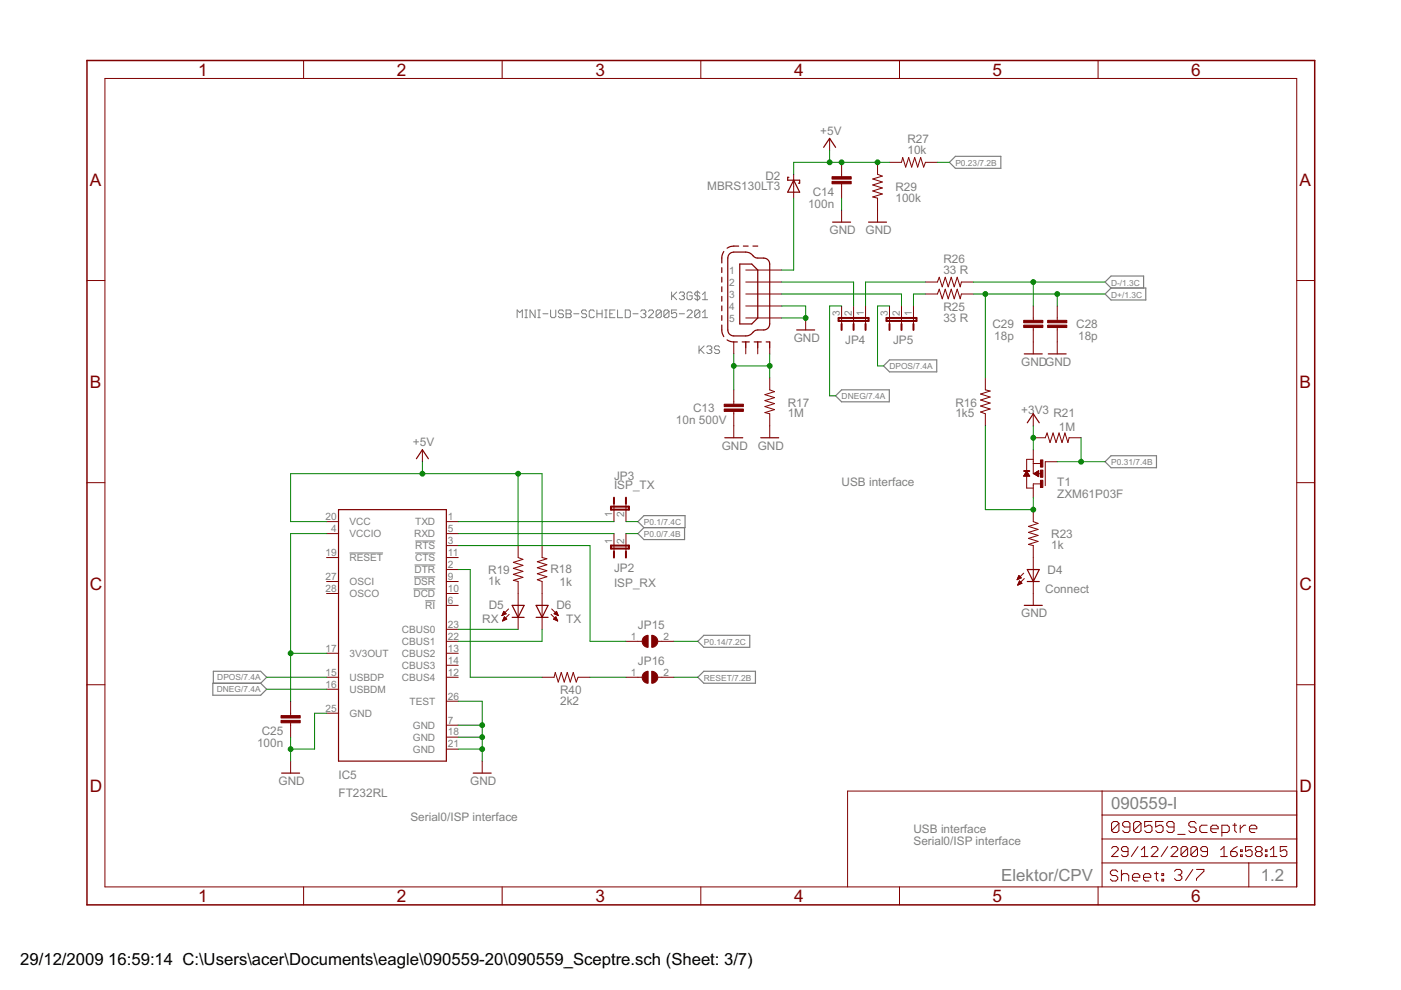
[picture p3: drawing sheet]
<svg xmlns="http://www.w3.org/2000/svg" width="297mm" height="210mm" viewBox="0 0 297 210" stroke-linecap="round" stroke-linejoin="round" font-family="sans-serif">
<g fill="#808080" stroke="#808080" stroke-width=".21">
<path d="M109.6 65.7v1.7z"/>
<path d="M109.6 65.7l.6 .6z"/>
<path d="M110.2 66.3l.5-.6z"/>
<path d="M110.7 65.7v1.7z"/>
<path d="M111.3 67.4h.5z"/>
<path d="M111.5 65.7v1.7z"/>
<path d="M111.3 65.7h.5z"/>
<path d="M112.4 65.7v1.7z"/>
<path d="M112.4 65.7l1.1 1.7z"/>
<path d="M113.5 65.7v1.7z"/>
<path d="M114 67.4h.6z"/>
<path d="M114.3 65.7v1.7z"/>
<path d="M114 65.7h.6z"/>
<path d="M115.1 66.5h1.1z"/>
<path d="M116.7 65.7v1.4z"/>
<path d="M116.7 67.1l.3 .3z"/>
<path d="M117 67.4h.6z"/>
<path d="M117.6 67.4l.2-.3z"/>
<path d="M117.8 65.7v1.4z"/>
<path d="M119.2 65.7l.3 .3z"/>
<path d="M118.7 65.7h.5z"/>
<path d="M118.4 66l.3-.3z"/>
<path d="M118.4 66v.3z"/>
<path d="M118.4 66.3l.3 .2z"/>
<path d="M118.7 66.5h.5z"/>
<path d="M119.2 66.5l.3 .3z"/>
<path d="M119.5 66.8v.3z"/>
<path d="M119.2 67.4l.3-.3z"/>
<path d="M118.7 67.4h.5z"/>
<path d="M118.4 67.1l.3 .3z"/>
<path d="M120 65.7v1.7z"/>
<path d="M120 65.7h.8z"/>
<path d="M120.8 65.7l.3 .3z"/>
<path d="M121.1 66v.3z"/>
<path d="M121.1 66.3l-.3 .2z"/>
<path d="M120.8 66.5l.3 .3z"/>
<path d="M121.1 66.8v.3z"/>
<path d="M121.1 67.1l-.3 .3z"/>
<path d="M120 67.4h.8z"/>
<path d="M120 66.5h.8z"/>
<path d="M121.6 66.5h1.1z"/>
<path d="M124.1 65.7l.3 .3z"/>
<path d="M123.6 65.7h.5z"/>
<path d="M123.6 65.7l-.3 .3z"/>
<path d="M123.3 66v.3z"/>
<path d="M123.3 66.3l.3 .2z"/>
<path d="M123.6 66.5h.5z"/>
<path d="M124.1 66.5l.3 .3z"/>
<path d="M124.4 66.8v.3z"/>
<path d="M124.4 67.1l-.3 .3z"/>
<path d="M123.6 67.4h.5z"/>
<path d="M123.3 67.1l.3 .3z"/>
<path d="M125.8 65.7l.2 .3z"/>
<path d="M125.2 65.7h.6z"/>
<path d="M125.2 65.7l-.3 .3z"/>
<path d="M124.9 66v1.1z"/>
<path d="M124.9 67.1l.3 .3z"/>
<path d="M125.2 67.4h.6z"/>
<path d="M126 67.1l-.2 .3z"/>
<path d="M126.6 65.7v1.7z"/>
<path d="M126.6 66.5h1.1z"/>
<path d="M127.7 65.7v1.7z"/>
<path d="M128.2 67.4h.5z"/>
<path d="M128.5 65.7v1.7z"/>
<path d="M128.2 65.7h.5z"/>
<path d="M129.3 65.7h1.1z"/>
<path d="M129.3 65.7v1.7z"/>
<path d="M129.3 67.4h1.1z"/>
<path d="M129.3 66.5h.5z"/>
<path d="M130.9 65.7v1.7z"/>
<path d="M130.9 67.4h1.1z"/>
<path d="M132.6 65.7v1.7z"/>
<path d="M132.6 67.4h.8z"/>
<path d="M133.4 67.4l.2-.3z"/>
<path d="M133.6 66v1.1z"/>
<path d="M133.4 65.7l.2 .3z"/>
<path d="M132.6 65.7h.8z"/>
<path d="M134.2 66.5h1.1z"/>
<path d="M136.1 65.7l-.3 .3z"/>
<path d="M136.1 65.7h.6z"/>
<path d="M136.7 65.7l.2 .3z"/>
<path d="M136.9 66v.3z"/>
<path d="M136.9 66.3l-.2 .2z"/>
<path d="M136.4 66.5h.3z"/>
<path d="M136.7 66.5l.2 .3z"/>
<path d="M136.9 66.8v.3z"/>
<path d="M136.9 67.1l-.2 .3z"/>
<path d="M136.1 67.4h.6z"/>
<path d="M135.8 67.1l.3 .3z"/>
<path d="M137.5 67.4h1.1z"/>
<path d="M138.6 66.3l-1.1 1.1z"/>
<path d="M138.6 66v.3z"/>
<path d="M138.3 65.7l.3 .3z"/>
<path d="M137.8 65.7h.5z"/>
<path d="M137.8 65.7l-.3 .3z"/>
<path d="M139.1 66v1.1z"/>
<path d="M139.1 66l.3-.3z"/>
<path d="M139.4 65.7h.5z"/>
<path d="M139.9 65.7l.3 .3z"/>
<path d="M140.2 66v1.1z"/>
<path d="M139.9 67.4l.3-.3z"/>
<path d="M139.4 67.4h.5z"/>
<path d="M139.1 67.1l.3 .3z"/>
<path d="M139.1 67.1l1.1-1.1z"/>
<path d="M140.8 66v1.1z"/>
<path d="M141 65.7l-.2 .3z"/>
<path d="M141 65.7h.6z"/>
<path d="M141.6 65.7l.2 .3z"/>
<path d="M141.8 66v1.1z"/>
<path d="M141.8 67.1l-.2 .3z"/>
<path d="M141 67.4h.6z"/>
<path d="M140.8 67.1l.2 .3z"/>
<path d="M140.8 67.1l1-1.1z"/>
<path d="M142.4 65.7h1.1z"/>
<path d="M142.4 65.7v.8z"/>
<path d="M142.4 66.5l.5-.2z"/>
<path d="M142.9 66.3h.3z"/>
<path d="M143.2 66.3l.3 .2z"/>
<path d="M143.5 66.5v.6z"/>
<path d="M143.5 67.1l-.3 .3z"/>
<path d="M142.7 67.4h.5z"/>
<path d="M142.4 67.1l.3 .3z"/>
<path d="M144 66.5h1.1z"/>
<path d="M145.7 67.4h1z"/>
<path d="M146.7 66.3l-1 1.1z"/>
<path d="M146.7 66v.3z"/>
<path d="M146.5 65.7l.2 .3z"/>
<path d="M145.9 65.7h.6z"/>
<path d="M145.9 65.7l-.2 .3z"/>
<path d="M147.3 66v1.1z"/>
<path d="M147.6 65.7l-.3 .3z"/>
<path d="M147.6 65.7h.5z"/>
<path d="M148.1 65.7l.3 .3z"/>
<path d="M148.4 66v1.1z"/>
<path d="M148.4 67.1l-.3 .3z"/>
<path d="M147.6 67.4h.5z"/>
<path d="M147.3 67.1l.3 .3z"/>
<path d="M147.3 67.1l1.1-1.1z"/>
<path d="M148.9 66.3l.6-.6z"/>
<path d="M149.5 65.7v1.7z"/>
<path d="M148.9 67.4h1.1z"/>
<path d="M88.1 114.7h4.2z"/>
<path d="M88 117.2h4.3z"/>
<path d="M87.9 119.8h4.4z"/>
<path d="M87.8 122.3h4.5z"/>
<path d="M87.7 124.9h4.6z"/>
<path d="M90.1 127.4h2.2z"/>
<path d="M74.1 117.2h7.1z"/>
<path d="M142.4 61.9v1.6z"/>
<path d="M142.4 63l1.1-1.1z"/>
<path d="M142.7 62.7l.8 .8z"/>
<path d="M144 62.2l.3-.3z"/>
<path d="M144.3 61.9h.5z"/>
<path d="M144.8 61.9l.3 .3z"/>
<path d="M145.1 62.2v.2z"/>
<path d="M145.1 62.4l-.3 .3z"/>
<path d="M144.6 62.7h.2z"/>
<path d="M144.8 62.7l.3 .3z"/>
<path d="M145.1 63v.3z"/>
<path d="M145.1 63.3l-.3 .2z"/>
<path d="M144.3 63.5h.5z"/>
<path d="M144 63.3l.3 .2z"/>
<path d="M146.5 61.9l.2 .3z"/>
<path d="M145.9 61.9h.6z"/>
<path d="M145.9 61.9l-.2 .3z"/>
<path d="M145.7 62.2v1.1z"/>
<path d="M145.7 63.3l.2 .2z"/>
<path d="M145.9 63.5h.6z"/>
<path d="M146.5 63.5l.2-.2z"/>
<path d="M146.7 62.7v.6z"/>
<path d="M146.2 62.7h.5z"/>
<path d="M147.3 63.3l.3 .2z"/>
<path d="M147.6 63.5h.5z"/>
<path d="M148.4 63.3l-.3 .2z"/>
<path d="M148.4 63v.3z"/>
<path d="M148.1 62.7l.3 .3z"/>
<path d="M147.6 62.7h.5z"/>
<path d="M147.3 62.4l.3 .3z"/>
<path d="M147.3 62.2v.2z"/>
<path d="M147.6 61.9l-.3 .3z"/>
<path d="M147.6 61.9h.5z"/>
<path d="M148.1 61.9l.3 .3z"/>
<path d="M147.8 61.6v2.2z"/>
<path d="M148.9 62.4l.6-.5z"/>
<path d="M149.5 61.9v1.6z"/>
<path d="M148.9 63.5h1.1z"/>
<path d="M148.2 73.3v1.7z"/>
<path d="M148.2 74.4l1.1-1.1z"/>
<path d="M148.5 74.1l.8 .9z"/>
<path d="M149.8 73.6l.3-.3z"/>
<path d="M150.1 73.3h.5z"/>
<path d="M150.6 73.3l.3 .3z"/>
<path d="M150.9 73.6v.3z"/>
<path d="M150.9 73.9l-.3 .2z"/>
<path d="M150.4 74.1h.2z"/>
<path d="M150.6 74.1l.3 .3z"/>
<path d="M150.9 74.4v.3z"/>
<path d="M150.6 75l.3-.3z"/>
<path d="M150.1 75h.5z"/>
<path d="M149.8 74.7l.3 .3z"/>
<path d="M152.3 73.3l.3 .3z"/>
<path d="M151.7 73.3h.6z"/>
<path d="M151.5 73.6l.2-.3z"/>
<path d="M151.5 73.6v.3z"/>
<path d="M151.5 73.9l.2 .2z"/>
<path d="M151.7 74.1h.6z"/>
<path d="M152.3 74.1l.3 .3z"/>
<path d="M152.6 74.4v.3z"/>
<path d="M152.3 75l.3-.3z"/>
<path d="M151.7 75h.6z"/>
<path d="M151.5 74.7l.2 .3z"/>
</g>
<g fill="#808080" stroke="#808080" stroke-width=".25">
<path d="M201.3 34.4l1.3-1.3z"/>
<path d="M202.6 33.1h9.6z"/>
<path d="M201.3 34.4l1.3 1.3z"/>
<path d="M202.6 35.7h9.6z"/>
<path d="M212.2 33.1v2.6z"/>
<path d="M234.3 62.3l1.3-1.2z"/>
<path d="M235.6 61.1h7.3z"/>
<path d="M234.3 62.3l1.3 1.3z"/>
<path d="M235.6 63.6h7.3z"/>
<path d="M242.9 61.1v2.5z"/>
<path d="M234.3 59.8l1.3-1.3z"/>
<path d="M235.6 58.5h6.9z"/>
<path d="M234.3 59.8l1.3 1.3z"/>
<path d="M235.6 61.1h6.9z"/>
<path d="M242.5 58.5v2.6z"/>
<path d="M234.3 97.9l1.3-1.3z"/>
<path d="M235.6 96.6h9.6z"/>
<path d="M234.3 97.9l1.3 1.3z"/>
<path d="M235.6 99.2h9.6z"/>
<path d="M245.2 96.6v2.6z"/>
<path d="M135.3 113.1l1.2-1.2z"/>
<path d="M136.5 111.9h8.6z"/>
<path d="M135.3 113.1l1.2 1.3z"/>
<path d="M136.5 114.4h8.6z"/>
<path d="M145.1 111.9v2.5z"/>
<path d="M135.3 110.6l1.2-1.3z"/>
<path d="M136.5 109.3h8.7z"/>
<path d="M135.3 110.6l1.2 1.3z"/>
<path d="M136.5 111.9h8.7z"/>
<path d="M145.2 109.3v2.6z"/>
<path d="M177.2 83.9l1.2-1.2z"/>
<path d="M178.4 82.7h10.2z"/>
<path d="M177.2 83.9l1.2 1.3z"/>
<path d="M178.4 85.2h10.2z"/>
<path d="M188.6 82.7v2.5z"/>
<path d="M56.5 146.1l-1.2 1.3z"/>
<path d="M45.1 147.4h10.2z"/>
<path d="M55.3 144.9l1.2 1.2z"/>
<path d="M45.1 144.9h10.2z"/>
<path d="M45.1 144.9v2.5z"/>
<path d="M187.3 77.6l1.3-1.3z"/>
<path d="M188.6 76.3h10z"/>
<path d="M187.3 77.6l1.3 1.2z"/>
<path d="M188.6 78.8h10z"/>
<path d="M198.6 76.3v2.5z"/>
<path d="M56.5 143.6l-1.2 1.3z"/>
<path d="M45.2 144.9h10.1z"/>
<path d="M55.3 142.3l1.2 1.3z"/>
<path d="M45.2 142.3h10.1z"/>
<path d="M45.2 142.3v2.6z"/>
<path d="M148 136l1.2-1.3z"/>
<path d="M149.2 134.7h9.8z"/>
<path d="M148 136l1.2 1.2z"/>
<path d="M149.2 137.2h9.8z"/>
<path d="M159 134.7v2.5z"/>
<path d="M148 143.6l1.2-1.3z"/>
<path d="M149.2 142.3h11z"/>
<path d="M148 143.6l1.2 1.3z"/>
<path d="M149.2 144.9h11z"/>
<path d="M160.2 142.3v2.6z"/>
</g>
<g fill="#800000" stroke="#800000" stroke-width=".21">
<path d="M170.8 67.4v2.6z"/>
<path d="M178.4 39.5v2.5z"/>
<path d="M178.4 34.4v2.6z"/>
<path d="M178.4 39v.5z"/>
<path d="M178.4 37v.5z"/>
<path d="M178.4 44.6v2.5z"/>
<path d="M168.3 39.5v2.5z"/>
<path d="M168.3 37v2.5z"/>
<path d="M219.1 123.3v2.5z"/>
<path d="M219.1 118.2v2.6z"/>
<path d="M219.1 120.8v2.5z"/>
<path d="M217 121.5l-1.4 1.4z"/>
<path d="M217.2 122.7l-1.4 1.4z"/>
<path d="M216 122l-.4 .9z"/>
<path d="M216 122l.5 .5z"/>
<path d="M215.6 122.9l.9-.4z"/>
<path d="M215.7 122.8h.2z"/>
<path d="M215.7 122.7h.5z"/>
<path d="M215.8 122.6h.6z"/>
<path d="M215.8 122.4h.7z"/>
<path d="M215.9 122.3h.4z"/>
<path d="M215.9 122.2h.3z"/>
<path d="M216.2 123.2l-.4 .9z"/>
<path d="M216.2 123.2l.5 .5z"/>
<path d="M215.8 124.1l.9-.4z"/>
<path d="M215.8 123.9h.3z"/>
<path d="M215.9 123.8h.5z"/>
<path d="M215.9 123.7h.7z"/>
<path d="M216 123.5h.5z"/>
<path d="M216 123.4h.4z"/>
<path d="M216.1 123.3h.2z"/>
<path d="M208.9 80.1v2.6z"/>
<path d="M208.9 87.7v2.6z"/>
<path d="M207.9 87.4l1 .3z"/>
<path d="M207.9 87.4l2-.7z"/>
<path d="M207.9 86.1l2 .6z"/>
<path d="M207.9 86.1l2-.7z"/>
<path d="M207.9 84.8l2 .6z"/>
<path d="M207.9 84.8l2-.6z"/>
<path d="M207.9 83.5l2 .7z"/>
<path d="M207.9 83.5l2-.6z"/>
<path d="M208.9 82.7l1 .2z"/>
<path d="M219.1 103v2.5z"/>
<path d="M219.1 95.4v2.5z"/>
<path d="M221.6 97.9h2.6z"/>
<path d="M219.1 100.4h1.6z"/>
<path d="M219.1 98.3h1.5z"/>
<path d="M221.6 97.9v5.1z"/>
<path d="M219.1 98.3v2.1z"/>
<path d="M217.7 97.4v2.5z"/>
<path d="M217.7 97.4h1.4z"/>
<path d="M219.1 102.6h1.5z"/>
<path d="M219.1 102.6v.4z"/>
<path d="M217.7 103.5h1.4z"/>
<path d="M217.7 100.8v2.7z"/>
<path d="M219.2 100.4l1-.6z"/>
<path d="M220.2 99.8v1.3z"/>
<path d="M219.2 100.4l1 .7z"/>
<path d="M220 100.9h.2z"/>
<path d="M219.9 100.9h.3z"/>
<path d="M219.8 100.8h.4z"/>
<path d="M219.7 100.7h.5z"/>
<path d="M219.6 100.7h.6z"/>
<path d="M219.5 100.6h.7z"/>
<path d="M219.3 100.5h.9z"/>
<path d="M219.2 100.5h1z"/>
<path d="M219.3 100.4h.9z"/>
<path d="M219.4 100.3h.8z"/>
<path d="M219.5 100.2h.7z"/>
<path d="M219.6 100.2h.6z"/>
<path d="M219.7 100.1h.5z"/>
<path d="M219.8 100h.4z"/>
<path d="M219.9 100h.3z"/>
<path d="M220 99.9h.2z"/>
<path d="M217.7 99.9l.6 1z"/>
<path d="M217 100.9h1.3z"/>
<path d="M217.7 99.9l-.7 1z"/>
<path d="M217.1 100.9h1.1z"/>
<path d="M217.1 100.8h1.1z"/>
<path d="M217.2 100.7h1z"/>
<path d="M217.2 100.7h.9z"/>
<path d="M217.3 100.6h.8z"/>
<path d="M217.3 100.5h.7z"/>
<path d="M217.4 100.4h.6z"/>
<path d="M217.4 100.3h.5z"/>
<path d="M217.5 100.2h.4z"/>
<path d="M217.5 100.2h.3z"/>
<path d="M217.6 100.1h.2z"/>
<path d="M217.6 100h.1z"/>
<path d="M219.1 97.9v.4z"/>
<path d="M219.1 87.7v2.6z"/>
<path d="M219.1 125.8v2.6z"/>
<path d="M226.7 92.8h2.5z"/>
<path d="M219.1 92.8h2.5z"/>
<path d="M222 91.8l-.4 1z"/>
<path d="M222 91.8l.6 2z"/>
<path d="M223.3 91.8l-.7 2z"/>
<path d="M223.3 91.8l.6 2z"/>
<path d="M224.5 91.8l-.6 2z"/>
<path d="M224.5 91.8l.7 2z"/>
<path d="M225.8 91.8l-.6 2z"/>
<path d="M225.8 91.8l.6 2z"/>
<path d="M226.7 92.8l-.3 1z"/>
<path d="M219.1 115.7v2.5z"/>
<path d="M219.1 108.1v2.5z"/>
<path d="M219.1 110.6l1 .4z"/>
<path d="M218.1 111.6l2-.6z"/>
<path d="M218.1 111.6l2 .6z"/>
<path d="M218.1 112.9l2-.7z"/>
<path d="M218.1 112.9l2 .6z"/>
<path d="M218.1 114.2l2-.7z"/>
<path d="M218.1 114.2l2 .6z"/>
<path d="M218.1 115.4l2-.6z"/>
<path d="M218.1 115.4l1 .3z"/>
<path d="M203.8 62.3h2.6z"/>
<path d="M196.2 62.3h2.6z"/>
<path d="M199.1 61.3l-.3 1z"/>
<path d="M199.1 61.3l.7 2.1z"/>
<path d="M200.4 61.3l-.6 2.1z"/>
<path d="M200.4 61.3l.6 2.1z"/>
<path d="M201.7 61.3l-.7 2.1z"/>
<path d="M201.7 61.3l.6 2.1z"/>
<path d="M202.9 61.3l-.6 2.1z"/>
<path d="M202.9 61.3l.7 2.1z"/>
<path d="M203.8 62.3l-.2 1.1z"/>
<path d="M203.8 59.8h2.6z"/>
<path d="M196.2 59.8h2.6z"/>
<path d="M199.1 58.8l-.3 1z"/>
<path d="M199.1 58.8l.7 2z"/>
<path d="M200.4 58.8l-.6 2z"/>
<path d="M200.4 58.8l.6 2z"/>
<path d="M201.7 58.8l-.7 2z"/>
<path d="M201.7 58.8l.6 2z"/>
<path d="M202.9 58.8l-.6 2z"/>
<path d="M202.9 58.8l.7 2z"/>
<path d="M203.8 59.8l-.2 1z"/>
<path d="M224.2 64.9v2.5z"/>
<path d="M224.2 70v2.5z"/>
<path d="M224.2 67.4v.5z"/>
<path d="M224.2 69.4v.6z"/>
<path d="M219.1 64.9v2.5z"/>
<path d="M219.1 70v2.5z"/>
<path d="M219.1 67.4v.5z"/>
<path d="M219.1 69.4v.6z"/>
<path d="M219.1 72.5v2.5z"/>
<path d="M224.2 72.5v2.5z"/>
<path d="M188.6 34.4h2.5z"/>
<path d="M196.2 34.4h2.6z"/>
<path d="M196.2 34.4l-.4 1z"/>
<path d="M195.2 33.4l.6 2z"/>
<path d="M195.2 33.4l-.6 2z"/>
<path d="M193.9 33.4l.7 2z"/>
<path d="M193.9 33.4l-.6 2z"/>
<path d="M192.7 33.4l.6 2z"/>
<path d="M192.7 33.4l-.7 2z"/>
<path d="M191.4 33.4l.6 2z"/>
<path d="M191.4 33.4l-.3 1z"/>
<path d="M186.1 42v2.6z"/>
<path d="M186.1 34.4v2.6z"/>
<path d="M186.1 37l1 .3z"/>
<path d="M185 38l2.1-.7z"/>
<path d="M185 38l2.1 .6z"/>
<path d="M185 39.2l2.1-.6z"/>
<path d="M185 39.2l2.1 .7z"/>
<path d="M185 40.5l2.1-.6z"/>
<path d="M185 40.5l2.1 .6z"/>
<path d="M185 41.8l2.1-.7z"/>
<path d="M185 41.8l1.1 .2z"/>
<path d="M186.1 44.6v2.5z"/>
<path d="M163.2 87.7v2.6z"/>
<path d="M163.2 80.1v2.6z"/>
<path d="M163.2 82.7l1 .3z"/>
<path d="M162.2 83.7l2-.7z"/>
<path d="M162.2 83.7l2 .6z"/>
<path d="M162.2 84.9l2-.6z"/>
<path d="M162.2 84.9l2 .7z"/>
<path d="M162.2 86.2l2-.6z"/>
<path d="M162.2 86.2l2 .6z"/>
<path d="M162.2 87.5l2-.7z"/>
<path d="M162.2 87.5l1 .2z"/>
<path d="M163.2 90.3v2.5z"/>
<path d="M155.6 82.7v2.5z"/>
<path d="M155.6 87.7v2.6z"/>
<path d="M155.6 85.2v.5z"/>
<path d="M155.6 87.2v.5z"/>
<path d="M155.6 90.3v2.5z"/>
<path d="M69.2 110.6h2.6z"/>
<path d="M69.2 138.5h2.6z"/>
<path d="M69.2 143.6h2.6z"/>
<path d="M69.2 146.1h2.6z"/>
<path d="M69.2 125.8h2.6z"/>
<path d="M69.2 123.3h2.6z"/>
<path d="M94.6 153.8h2.6z"/>
<path d="M94.6 110.6h2.6z"/>
<path d="M94.6 113.1h2.6z"/>
<path d="M94.6 115.7h2.6z"/>
<path d="M94.6 118.2h2.6z"/>
<path d="M94.6 120.8h2.6z"/>
<path d="M94.6 123.3h2.6z"/>
<path d="M94.6 125.8h2.6z"/>
<path d="M94.6 128.4h2.6z"/>
<path d="M94.6 133.4h2.6z"/>
<path d="M94.6 136h2.6z"/>
<path d="M94.6 138.5h2.6z"/>
<path d="M94.6 141.1h2.6z"/>
<path d="M94.6 143.6h2.6z"/>
<path d="M69.2 113.1h2.6z"/>
<path d="M69.2 118.2h2.6z"/>
<path d="M69.2 151.2h2.6z"/>
<path d="M94.6 156.3h2.6z"/>
<path d="M94.6 148.7h2.6z"/>
<path d="M94.6 158.8h2.6z"/>
<path d="M114.9 115.7v2.5z"/>
<path d="M114.9 123.3v2.5z"/>
<path d="M113.9 122.9l1 .4z"/>
<path d="M113.9 122.9l2.1-.6z"/>
<path d="M113.9 121.6l2.1 .7z"/>
<path d="M113.9 121.6l2.1-.6z"/>
<path d="M113.9 120.4l2.1 .6z"/>
<path d="M113.9 120.4l2.1-.7z"/>
<path d="M113.9 119.1l2.1 .6z"/>
<path d="M113.9 119.1l2.1-.6z"/>
<path d="M114.9 118.2l1.1 .3z"/>
<path d="M102.2 161.4v2.5z"/>
<path d="M61.6 161.4v2.5z"/>
<path d="M61.6 153.8v2.5z"/>
<path d="M61.6 148.7v2.5z"/>
<path d="M61.6 153.2v.6z"/>
<path d="M61.6 151.2v.5z"/>
<path d="M109.9 123.3v2.5z"/>
<path d="M109.9 115.7v2.5z"/>
<path d="M109.9 118.2l1 .4z"/>
<path d="M108.8 119.2l2.1-.6z"/>
<path d="M108.8 119.2l2.1 .7z"/>
<path d="M108.8 120.5l2.1-.6z"/>
<path d="M108.8 120.5l2.1 .6z"/>
<path d="M108.8 121.8l2.1-.7z"/>
<path d="M108.8 121.8l2.1 .6z"/>
<path d="M108.8 123l2.1-.6z"/>
<path d="M108.8 123l1.1 .3z"/>
<path d="M109.9 130.9v2.5z"/>
<path d="M109.9 125.8v2.6z"/>
<path d="M109.9 128.4v2.5z"/>
<path d="M107.8 129.1l-1.4 1.4z"/>
<path d="M107.9 130.3l-1.3 1.4z"/>
<path d="M106.8 129.6l-.4 .9z"/>
<path d="M106.8 129.6l.5 .5z"/>
<path d="M106.4 130.5l.9-.4z"/>
<path d="M106.5 130.4h.2z"/>
<path d="M106.5 130.3h.5z"/>
<path d="M106.6 130.2h.7z"/>
<path d="M106.6 130h.6z"/>
<path d="M106.7 129.9h.4z"/>
<path d="M106.7 129.8h.3z"/>
<path d="M106.9 130.8l-.3 .9z"/>
<path d="M106.9 130.8l.5 .5z"/>
<path d="M106.6 131.7l.8-.4z"/>
<path d="M106.6 131.5h.4z"/>
<path d="M106.7 131.4h.6z"/>
<path d="M106.7 131.3h.7z"/>
<path d="M106.8 131.1h.5z"/>
<path d="M106.8 131h.4z"/>
<path d="M106.9 130.9h.1z"/>
<path d="M114.9 130.9v2.5z"/>
<path d="M114.9 125.8v2.6z"/>
<path d="M114.9 128.4v2.5z"/>
<path d="M117 129.1l1.4 1.4z"/>
<path d="M116.8 130.3l1.4 1.4z"/>
<path d="M118 129.6l.4 .9z"/>
<path d="M118 129.6l-.5 .5z"/>
<path d="M117.5 130.1l.9 .4z"/>
<path d="M118.1 130.4h.2z"/>
<path d="M117.8 130.3h.5z"/>
<path d="M117.5 130.2h.7z"/>
<path d="M117.6 130h.6z"/>
<path d="M117.7 129.9h.4z"/>
<path d="M117.8 129.8h.3z"/>
<path d="M117.9 130.8l.3 .9z"/>
<path d="M117.9 130.8l-.6 .5z"/>
<path d="M117.3 131.3l.9 .4z"/>
<path d="M117.8 131.5h.4z"/>
<path d="M117.5 131.4h.6z"/>
<path d="M117.4 131.3h.7z"/>
<path d="M117.5 131.1h.5z"/>
<path d="M117.6 131h.4z"/>
<path d="M117.8 130.9h.1z"/>
<path d="M183.5 64.9v2.5z"/>
<path d="M181 64.9v2.5z"/>
<path d="M178.4 64.9v2.5z"/>
<path d="M178.4 67.4v1.3z"/>
<path d="M181 67.4v1.3z"/>
<path d="M183.5 67.4v1.3z"/>
<path d="M193.7 64.9v2.5z"/>
<path d="M191.1 64.9v2.5z"/>
<path d="M188.6 64.9v2.5z"/>
<path d="M188.6 67.4v1.3z"/>
<path d="M191.1 67.4v1.3z"/>
<path d="M193.7 67.4v1.3z"/>
<path d="M158.1 57.3h7.6z"/>
<path d="M158.1 59.8h7.6z"/>
<path d="M158.1 62.3h7.6z"/>
<path d="M158.1 64.9h7.6z"/>
<path d="M158.1 67.4h7.6z"/>
<path d="M163.2 72.5v2.5z"/>
<path d="M160.7 72.5v2.5z"/>
<path d="M158.1 72.5v2.5z"/>
<path d="M155.6 72.5v2.5z"/>
<path d="M163.2 72.5v1.3z"/>
<path d="M160.7 72.5v1.3z"/>
<path d="M158.1 72.5v1.3z"/>
<path d="M175.9 29.3v2.6z"/>
<path d="M89.6 95.4v2.5z"/>
<path d="M130.2 108.1v2.5z"/>
<path d="M130.2 106.8v1.3z"/>
<path d="M132.7 108.1v2.5z"/>
<path d="M132.7 106.8v1.3z"/>
<path d="M130.2 113.1v2.6z"/>
<path d="M130.2 115.7v1.2z"/>
<path d="M132.7 113.1v2.6z"/>
<path d="M132.7 115.7v1.2z"/>
<path d="M274.9 183v5z"/>
<path d="M274.9 177.9v5.1z"/>
<path d="M274.9 172.8v5.1z"/>
<path d="M274.9 167.7v5.1z"/>
<path d="M179.7 167.7v20.3z"/>
<path d="M179.7 167.7h54z"/>
<path d="M233.7 167.7h41.2z"/>
<path d="M264.8 183v5z"/>
<path d="M264.8 183h10.1z"/>
<path d="M233.7 183h31.1z"/>
<path d="M233.7 183v5z"/>
<path d="M233.7 177.9v5.1z"/>
<path d="M233.7 177.9h41.2z"/>
<path d="M233.7 172.8v5.1z"/>
<path d="M233.7 172.8h41.2z"/>
<path d="M233.7 167.7v5.1z"/>
<path d="M235.7 174.6v1.5z"/>
<path d="M235.7 174.6l.4-.4z"/>
<path d="M236.1 174.2h.7z"/>
<path d="M236.8 174.2l.4 .4z"/>
<path d="M237.2 174.6v1.5z"/>
<path d="M236.8 176.5l.4-.4z"/>
<path d="M236.1 176.5h.7z"/>
<path d="M235.7 176.1l.4 .4z"/>
<path d="M235.7 176.1l1.5-1.5z"/>
<path d="M238 176.1l.4 .4z"/>
<path d="M238.4 176.5h.8z"/>
<path d="M239.2 176.5l.4-.4z"/>
<path d="M239.6 174.6v1.5z"/>
<path d="M239.2 174.2l.4 .4z"/>
<path d="M238.4 174.2h.8z"/>
<path d="M238.4 174.2l-.4 .4z"/>
<path d="M238 174.6v.4z"/>
<path d="M238 175l.4 .3z"/>
<path d="M238.4 175.3h1.2z"/>
<path d="M240.3 174.6v1.5z"/>
<path d="M240.3 174.6l.4-.4z"/>
<path d="M240.7 174.2h.8z"/>
<path d="M241.5 174.2l.4 .4z"/>
<path d="M241.9 174.6v1.5z"/>
<path d="M241.5 176.5l.4-.4z"/>
<path d="M240.7 176.5h.8z"/>
<path d="M240.3 176.1l.4 .4z"/>
<path d="M241.9 174.6l-1.6 1.5z"/>
<path d="M242.7 174.2h1.5z"/>
<path d="M242.7 174.2v1.1z"/>
<path d="M242.7 175.3l.8-.3z"/>
<path d="M243.5 175h.4z"/>
<path d="M243.9 175l.3 .3z"/>
<path d="M244.2 175.3v.8z"/>
<path d="M244.2 176.1l-.3 .4z"/>
<path d="M243.1 176.5h.8z"/>
<path d="M242.7 176.1l.4 .4z"/>
<path d="M245 174.2h1.6z"/>
<path d="M245 174.2v1.1z"/>
<path d="M245 175.3l.8-.3z"/>
<path d="M245.8 175h.4z"/>
<path d="M246.2 175l.4 .3z"/>
<path d="M246.6 175.3v.8z"/>
<path d="M246.2 176.5l.4-.4z"/>
<path d="M245.4 176.5h.8z"/>
<path d="M245 176.1l.4 .4z"/>
<path d="M247.4 176.1l.4 .4z"/>
<path d="M247.8 176.5h.7z"/>
<path d="M248.5 176.5l.4-.4z"/>
<path d="M248.9 174.6v1.5z"/>
<path d="M248.5 174.2l.4 .4z"/>
<path d="M247.8 174.2h.7z"/>
<path d="M247.8 174.2l-.4 .4z"/>
<path d="M247.4 174.6v.4z"/>
<path d="M247.4 175l.4 .3z"/>
<path d="M247.8 175.3h1.1z"/>
<path d="M249.7 176.9h1.6z"/>
<path d="M253.2 174.2l.4 .4z"/>
<path d="M252.4 174.2h.8z"/>
<path d="M252.4 174.2l-.3 .4z"/>
<path d="M252.1 174.6v.4z"/>
<path d="M252.1 175l.3 .3z"/>
<path d="M252.4 175.3h.8z"/>
<path d="M253.2 175.3l.4 .4z"/>
<path d="M253.6 175.7v.4z"/>
<path d="M253.6 176.1l-.4 .4z"/>
<path d="M252.4 176.5h.8z"/>
<path d="M252.1 176.1l.3 .4z"/>
<path d="M254.8 175h1.1z"/>
<path d="M254.8 175l-.4 .3z"/>
<path d="M254.4 175.3v.8z"/>
<path d="M254.4 176.1l.4 .4z"/>
<path d="M254.8 176.5h1.1z"/>
<path d="M257.1 176.5h.8z"/>
<path d="M256.7 176.1l.4 .4z"/>
<path d="M256.7 175.3v.8z"/>
<path d="M256.7 175.3l.4-.3z"/>
<path d="M257.1 175h.8z"/>
<path d="M257.9 175l.4 .3z"/>
<path d="M258.3 175.3v.4z"/>
<path d="M256.7 175.7h1.6z"/>
<path d="M259.1 175v2.3z"/>
<path d="M259.1 175h1.1z"/>
<path d="M260.2 175l.4 .3z"/>
<path d="M260.6 175.3v.8z"/>
<path d="M260.2 176.5l.4-.4z"/>
<path d="M259.1 176.5h1.1z"/>
<path d="M261.8 174.6v1.5z"/>
<path d="M261.8 176.1l.4 .4z"/>
<path d="M261.4 175h.8z"/>
<path d="M263 175v1.5z"/>
<path d="M263 175.7l.7-.7z"/>
<path d="M263.7 175h.4z"/>
<path d="M265.3 176.5h.8z"/>
<path d="M264.9 176.1l.4 .4z"/>
<path d="M264.9 175.3v.8z"/>
<path d="M264.9 175.3l.4-.3z"/>
<path d="M265.3 175h.8z"/>
<path d="M266.1 175l.4 .3z"/>
<path d="M266.5 175.3v.4z"/>
<path d="M264.9 175.7h1.6z"/>
<path d="M235.7 181.6h1.4z"/>
<path d="M237.1 180.2l-1.4 1.4z"/>
<path d="M237.1 179.9v.3z"/>
<path d="M236.7 179.5l.4 .4z"/>
<path d="M236 179.5h.7z"/>
<path d="M236 179.5l-.3 .4z"/>
<path d="M237.8 181.3l.3 .3z"/>
<path d="M238.1 181.6h.7z"/>
<path d="M239.2 181.3l-.4 .3z"/>
<path d="M239.2 179.9v1.4z"/>
<path d="M238.8 179.5l.4 .4z"/>
<path d="M238.1 179.5h.7z"/>
<path d="M238.1 179.5l-.3 .4z"/>
<path d="M237.8 179.9v.3z"/>
<path d="M237.8 180.2l.3 .4z"/>
<path d="M238.1 180.6h1.1z"/>
<path d="M241.3 179.5l-1.4 2.1z"/>
<path d="M242 180.2l.7-.7z"/>
<path d="M242.7 179.5v2.1z"/>
<path d="M242 181.6h1.4z"/>
<path d="M244.1 181.6h1.4z"/>
<path d="M244.1 181.6l1.4-1.4z"/>
<path d="M245.5 179.9v.3z"/>
<path d="M245.1 179.5l.4 .4z"/>
<path d="M244.4 179.5h.7z"/>
<path d="M244.4 179.5l-.3 .4z"/>
<path d="M247.6 179.5l-1.4 2.1z"/>
<path d="M248.3 181.6h1.4z"/>
<path d="M248.3 181.6l1.4-1.4z"/>
<path d="M249.7 179.9v.3z"/>
<path d="M249.3 179.5l.4 .4z"/>
<path d="M248.6 179.5h.7z"/>
<path d="M248.6 179.5l-.3 .4z"/>
<path d="M250.4 179.9v1.4z"/>
<path d="M250.7 179.5l-.3 .4z"/>
<path d="M250.7 179.5h.7z"/>
<path d="M251.4 179.5l.4 .4z"/>
<path d="M251.8 179.9v1.4z"/>
<path d="M251.8 181.3l-.4 .3z"/>
<path d="M250.7 181.6h.7z"/>
<path d="M250.4 181.3l.3 .3z"/>
<path d="M250.4 181.3l1.4-1.4z"/>
<path d="M252.5 179.9v1.4z"/>
<path d="M252.9 179.5l-.4 .4z"/>
<path d="M252.9 179.5h.7z"/>
<path d="M253.6 179.5l.3 .4z"/>
<path d="M253.9 179.9v1.4z"/>
<path d="M253.9 181.3l-.3 .3z"/>
<path d="M252.9 181.6h.7z"/>
<path d="M252.5 181.3l.4 .3z"/>
<path d="M252.5 181.3l1.4-1.4z"/>
<path d="M254.6 181.3l.4 .3z"/>
<path d="M255 181.6h.7z"/>
<path d="M256 181.3l-.3 .3z"/>
<path d="M256 179.9v1.4z"/>
<path d="M255.7 179.5l.3 .4z"/>
<path d="M255 179.5h.7z"/>
<path d="M255 179.5l-.4 .4z"/>
<path d="M254.6 179.9v.3z"/>
<path d="M254.6 180.2l.4 .4z"/>
<path d="M255 180.6h1z"/>
<path d="M258.8 180.2l.7-.7z"/>
<path d="M259.5 179.5v2.1z"/>
<path d="M258.8 181.6h1.4z"/>
<path d="M261.6 179.9l.7-.4z"/>
<path d="M261.6 179.9l-.7 .7z"/>
<path d="M260.9 180.6v.7z"/>
<path d="M260.9 181.3l.4 .3z"/>
<path d="M261.3 181.6h.7z"/>
<path d="M262.3 181.3l-.3 .3z"/>
<path d="M262.3 180.9v.4z"/>
<path d="M262 180.6l.3 .3z"/>
<path d="M260.9 180.6h1.1z"/>
<path d="M263 180.2h.4z"/>
<path d="M263.4 180.2v.4z"/>
<path d="M263 180.6h.4z"/>
<path d="M263 180.2v.4z"/>
<path d="M263 181.3h.4z"/>
<path d="M263.4 181.3v.3z"/>
<path d="M263 181.6h.4z"/>
<path d="M263 181.3v.3z"/>
<path d="M264.1 179.5h1.4z"/>
<path d="M264.1 179.5v1.1z"/>
<path d="M264.1 180.6l.7-.4z"/>
<path d="M264.8 180.2h.3z"/>
<path d="M265.1 180.2l.4 .4z"/>
<path d="M265.5 180.6v.7z"/>
<path d="M265.5 181.3l-.4 .3z"/>
<path d="M264.4 181.6h.7z"/>
<path d="M264.1 181.3l.3 .3z"/>
<path d="M266.2 179.9l.3-.4z"/>
<path d="M266.5 179.5h.7z"/>
<path d="M267.2 179.5l.4 .4z"/>
<path d="M267.6 179.9v.3z"/>
<path d="M267.2 180.6l.4-.4z"/>
<path d="M267.2 180.6l.4 .3z"/>
<path d="M267.6 180.9v.4z"/>
<path d="M267.6 181.3l-.4 .3z"/>
<path d="M266.5 181.6h.7z"/>
<path d="M266.2 181.3l.3 .3z"/>
<path d="M266.2 180.9v.4z"/>
<path d="M266.2 180.9l.3-.3z"/>
<path d="M266.2 180.2l.3 .4z"/>
<path d="M266.2 179.9v.3z"/>
<path d="M266.5 180.6h.7z"/>
<path d="M268.3 180.2h.3z"/>
<path d="M268.6 180.2v.4z"/>
<path d="M268.3 180.6h.3z"/>
<path d="M268.3 180.2v.4z"/>
<path d="M268.3 181.3h.3z"/>
<path d="M268.6 181.3v.3z"/>
<path d="M268.3 181.6h.3z"/>
<path d="M268.3 181.3v.3z"/>
<path d="M269.3 180.2l.7-.7z"/>
<path d="M270 179.5v2.1z"/>
<path d="M269.3 181.6h1.4z"/>
<path d="M271.4 179.5h1.4z"/>
<path d="M271.4 179.5v1.1z"/>
<path d="M271.4 180.6l.7-.4z"/>
<path d="M272.1 180.2h.4z"/>
<path d="M272.5 180.2l.3 .4z"/>
<path d="M272.8 180.6v.7z"/>
<path d="M272.8 181.3l-.3 .3z"/>
<path d="M271.8 181.6h.7z"/>
<path d="M271.4 181.3l.4 .3z"/>
<path d="M249 184.7l.4-.4z"/>
<path d="M249.4 184.3h.8z"/>
<path d="M250.2 184.3l.4 .4z"/>
<path d="M250.6 184.7v.4z"/>
<path d="M250.2 185.5l.4-.4z"/>
<path d="M249.8 185.5h.4z"/>
<path d="M250.2 185.5l.4 .4z"/>
<path d="M250.6 185.9v.4z"/>
<path d="M250.2 186.7l.4-.4z"/>
<path d="M249.4 186.7h.8z"/>
<path d="M249 186.3l.4 .4z"/>
<path d="M252.9 184.3l-1.5 2.4z"/>
<path d="M253.7 184.3h1.5z"/>
<path d="M255.2 184.3v.4z"/>
<path d="M255.2 184.7l-1.5 1.6z"/>
<path d="M253.7 186.3v.4z"/>
<path d="M236.6 184.5l.4 .3z"/>
<path d="M235.8 184.5h.8z"/>
<path d="M235.4 184.8l.4-.3z"/>
<path d="M235.4 184.8v.4z"/>
<path d="M235.4 185.2l.4 .4z"/>
<path d="M235.8 185.6h.8z"/>
<path d="M236.6 185.6l.4 .4z"/>
<path d="M237 186v.4z"/>
<path d="M236.6 186.8l.4-.4z"/>
<path d="M235.8 186.8h.8z"/>
<path d="M235.4 186.4l.4 .4z"/>
<path d="M237.8 184.5v2.3z"/>
<path d="M238.1 185.2l-.3 .4z"/>
<path d="M238.1 185.2h.8z"/>
<path d="M238.9 185.2l.4 .4z"/>
<path d="M239.3 185.6v1.2z"/>
<path d="M240.5 186.8h.8z"/>
<path d="M240.1 186.4l.4 .4z"/>
<path d="M240.1 185.6v.8z"/>
<path d="M240.1 185.6l.4-.4z"/>
<path d="M240.5 185.2h.8z"/>
<path d="M241.3 185.2l.4 .4z"/>
<path d="M241.7 185.6v.4z"/>
<path d="M240.1 186h1.6z"/>
<path d="M242.8 186.8h.8z"/>
<path d="M242.4 186.4l.4 .4z"/>
<path d="M242.4 185.6v.8z"/>
<path d="M242.8 185.2l-.4 .4z"/>
<path d="M242.8 185.2h.8z"/>
<path d="M243.6 185.2l.4 .4z"/>
<path d="M244 185.6v.4z"/>
<path d="M242.4 186h1.6z"/>
<path d="M245.2 184.8v1.6z"/>
<path d="M245.2 186.4l.4 .4z"/>
<path d="M244.8 185.2h.8z"/>
<path d="M246.3 185.2h.4z"/>
<path d="M246.7 185.2v.4z"/>
<path d="M246.3 185.6h.4z"/>
<path d="M246.3 185.2v.4z"/>
<path d="M246.3 186.4h.4z"/>
<path d="M246.7 186.4v.4z"/>
<path d="M246.3 186.8h.4z"/>
<path d="M246.3 186.4v.4z"/>
<path d="M22.2 16.6v171.4z"/>
<path d="M18.4 59.5h3.8z"/>
<path d="M18.4 102.3h3.8z"/>
<path d="M18.4 145.2h3.8z"/>
<path d="M22.2 188h252.7z"/>
<path d="M64.4 188v3.9z"/>
<path d="M106.5 188v3.9z"/>
<path d="M148.6 188v3.9z"/>
<path d="M190.7 188v3.9z"/>
<path d="M232.8 188v3.9z"/>
<path d="M274.9 16.6v171.4z"/>
<path d="M274.9 59.5h3.8z"/>
<path d="M274.9 102.3h3.8z"/>
<path d="M274.9 145.2h3.8z"/>
<path d="M22.2 16.6h252.7z"/>
<path d="M64.4 12.8v3.8z"/>
<path d="M106.5 12.8v3.8z"/>
<path d="M148.6 12.8v3.8z"/>
<path d="M190.7 12.8v3.8z"/>
<path d="M232.8 12.8v3.8z"/>
<path d="M140.3 136h2.6z"/>
<path d="M132.7 136h2.6z"/>
<path d="M139.4 136h.9z"/>
<path d="M135.3 136h.8z"/>
<path d="M140.3 143.6h2.6z"/>
<path d="M132.7 143.6h2.6z"/>
<path d="M139.4 143.6h.9z"/>
<path d="M135.3 143.6h.8z"/>
<path d="M114.9 143.6h2.6z"/>
<path d="M122.6 143.6h2.5z"/>
<path d="M122.6 143.6l-.4 1z"/>
<path d="M121.5 142.6l.7 2z"/>
<path d="M121.5 142.6l-.6 2z"/>
<path d="M120.3 142.6l.6 2z"/>
<path d="M120.3 142.6l-.7 2z"/>
<path d="M119 142.6l.6 2z"/>
<path d="M119 142.6l-.6 2z"/>
<path d="M117.7 142.6l.7 2z"/>
<path d="M117.7 142.6l-.2 1z"/>
<path d="M138.2 134.7a1.27 1.27 0 0 1 1.3 1.3 1.27 1.27 0 0 1-1.3 1.2z" fill-rule="evenodd"/>
<path d="M136.5 135.1l.9-.4v2.5a1.27 1.27 0 0 1-1.1-.7 1.27 1.27 0 0 1 .2-1.4z" fill-rule="evenodd"/>
<path d="M138.2 142.3a1.27 1.27 0 0 1 1.3 1.3 1.27 1.27 0 0 1-1.3 1.3z" fill-rule="evenodd"/>
<path d="M136.5 142.7l.9-.4v2.6a1.27 1.27 0 0 1-1.1-.8 1.27 1.27 0 0 1 .2-1.4z" fill-rule="evenodd"/>
</g>
<g fill="#800000" stroke="#800000" stroke-width=".25">
<path d="M168.9 70h3.8z"/>
<path d="M176.5 47.1h3.8z"/>
<path d="M168.3 38.2l1.2 2.5z"/>
<path d="M168.3 38.2l-1.3 2.5z"/>
<path d="M167 37.6v.6z"/>
<path d="M167 38.2h1.3z"/>
<path d="M167 40.7h2.5z"/>
<path d="M168.3 38.2h1.2z"/>
<path d="M167 37.6h.3z"/>
<path d="M169.5 38.2v.6z"/>
<path d="M169.3 38.8h.2z"/>
<path d="M220.3 120.8l-1.2 2.5z"/>
<path d="M217.8 120.8l1.3 2.5z"/>
<path d="M219.1 123.3h1.2z"/>
<path d="M217.8 123.3h1.3z"/>
<path d="M219.1 120.8h1.2z"/>
<path d="M217.8 120.8h1.3z"/>
<path d="M219.1 87.7l1.2 1.9z"/>
<path d="M219.1 87.7l-1.3 1.9z"/>
<path d="M217.2 128.4h3.8z"/>
<path d="M217.2 75h3.8z"/>
<path d="M222.2 75h3.8z"/>
<path d="M184.1 47.1h3.9z"/>
<path d="M161.3 92.8h3.8z"/>
<path d="M153.7 92.8h3.8z"/>
<path d="M71.8 108.1h22.8z"/>
<path d="M94.6 108.1v53.3z"/>
<path d="M71.8 161.4h22.8z"/>
<path d="M71.8 108.1v53.3z"/>
<path d="M100.3 163.9h3.8z"/>
<path d="M59.7 163.9h3.8z"/>
<path d="M111.1 128.4l-1.2 2.5z"/>
<path d="M108.6 128.4l1.3 2.5z"/>
<path d="M109.9 130.9h1.2z"/>
<path d="M108.6 130.9h1.3z"/>
<path d="M109.9 128.4h1.2z"/>
<path d="M108.6 128.4h1.3z"/>
<path d="M113.7 128.4l1.2 2.5z"/>
<path d="M116.2 128.4l-1.3 2.5z"/>
<path d="M113.7 130.9h1.2z"/>
<path d="M114.9 130.9h1.3z"/>
<path d="M113.7 128.4h1.2z"/>
<path d="M114.9 128.4h1.3z"/>
<path d="M163.2 56v12.7z"/>
<path d="M160.7 70h1.2z"/>
<path d="M155.6 71.2h2.5z"/>
<path d="M154.3 54.7v15.3z"/>
<path d="M160.7 54.7h1.2z"/>
<path d="M155.6 53.4h2.5z"/>
<path d="M160.7 57.3v10.1z"/>
<path d="M160.7 67.4l-1.3 1.3z"/>
<path d="M156.8 68.7h2.6z"/>
<path d="M156.8 56v12.7z"/>
<path d="M156.8 56h2.6z"/>
<path d="M159.4 56l1.3 1.3z"/>
<path d="M162.4 72.5h.8z"/>
<path d="M160.7 72.5h.7z"/>
<path d="M159.9 72.5h.8z"/>
<path d="M158.1 72.5h.8z"/>
<path d="M157.4 72.5h.7z"/>
<path d="M155.6 72.5h.7z"/>
<path d="M153 68.9v1.1z"/>
<path d="M153 66.9v1z"/>
<path d="M153 64.9v1z"/>
<path d="M153 62.8v1.1z"/>
<path d="M153 60.8v1z"/>
<path d="M153 58.8v1z"/>
<path d="M153 56.7v1.1z"/>
<path d="M153 54.7v1.1z"/>
<path d="M155.6 52.2h1z"/>
<path d="M157.6 52.2h1z"/>
<path d="M159.6 52.2h1.1z"/>
<path d="M175.9 29.3l1.3 1.9z"/>
<path d="M175.9 29.3l-1.3 1.9z"/>
<path d="M89.6 95.4l1.2 1.9z"/>
<path d="M89.6 95.4l-1.3 1.9z"/>
</g>
<g fill="#800000" stroke="#800000" stroke-width=".21">
<path d="M176.4 37.5h4.1v.5h-4.1z"/>
<path d="M176.4 38.5h4.1v.5h-4.1z"/>
<path d="M220.6 101.8h.5v1.6h-.5z"/>
<path d="M220.6 99.7h.5v1.5h-.5z"/>
<path d="M220.6 97.5h.5v1.5h-.5z"/>
<path d="M217 99.8h1.3v.1h-1.3z"/>
<path d="M222.1 68.9h4.1v.5h-4.1z"/>
<path d="M222.1 67.9h4.1v.5h-4.1z"/>
<path d="M217 68.9h4.1v.5h-4.1z"/>
<path d="M217 67.9h4.1v.5h-4.1z"/>
<path d="M153.5 86.7h4.1v.5h-4.1z"/>
<path d="M153.5 85.7h4.1v.5h-4.1z"/>
<path d="M59.6 151.7h4v.5h-4z"/>
<path d="M59.6 152.7h4v.5h-4z"/>
</g>
<g fill="#800000" stroke="#800000" stroke-width=".42">
<path d="M178.4 68.7v1.3z"/>
<path d="M181 68.7v1.3z"/>
<path d="M183.5 68.7v1.3z"/>
<path d="M177.8 67.4h6.3z"/>
<path d="M177.8 67.4v.7z"/>
<path d="M177.8 68.1h6.3z"/>
<path d="M184.1 67.4v.7z"/>
<path d="M188.6 68.7v1.3z"/>
<path d="M191.1 68.7v1.3z"/>
<path d="M193.7 68.7v1.3z"/>
<path d="M188 67.4h6.3z"/>
<path d="M188 67.4v.7z"/>
<path d="M188 68.1h6.3z"/>
<path d="M194.3 67.4v.7z"/>
<path d="M130.2 105.5v1.3z"/>
<path d="M132.7 105.5v1.3z"/>
<path d="M129.5 108.1h3.8z"/>
<path d="M133.3 107.4v.7z"/>
<path d="M129.5 107.4h3.8z"/>
<path d="M129.5 107.4v.7z"/>
<path d="M130.2 116.9v1.3z"/>
<path d="M132.7 116.9v1.3z"/>
<path d="M129.5 115.7h3.8z"/>
<path d="M133.3 115.7v.6z"/>
<path d="M129.5 116.3h3.8z"/>
<path d="M129.5 115.7v.6z"/>
</g>
<path d="M153.5 53.3l-.4 .7-.1 .7M155.6 53.4l-.6 .2-.4 .3-.3 .8M155.6 52.2l-.8 .1-.6 .3M158.1 53.4l.7 .2 1.3 1 .6 .1M161.9 54.7l.8 .3 .4 .4 .1 .6M153 70l.1 .7 .4 .7M154.2 72.1l.6 .3 .8 .1M154.3 70l.3 .8 .4 .3 .6 .1M160.7 70l-.6 .1-1 .9-1 .2M163.2 68.7l-.3 .8-.4 .3-.6 .2" fill="none" stroke="#800000" stroke-width=".25"/>
<g fill="#800000" stroke="#800000" stroke-width=".32">
<path d="M18.4 12.8v179.1z"/>
<path d="M18.4 191.9h260.3z"/>
<path d="M278.7 12.8v179.1z"/>
<path d="M18.4 12.8h260.3z"/>
</g>
<g fill="#008000" stroke="#008000" stroke-width=".21">
<path d="M165.7 64.9h5.1z"/>
<path d="M170.8 64.9v2.5z"/>
<path d="M165.7 67.4h5.1z"/>
<path d="M178.4 42v2.6z"/>
<path d="M97.2 148.7h5z"/>
<path d="M102.2 148.7v5.1z"/>
<path d="M102.2 153.8v2.5z"/>
<path d="M102.2 156.3v2.5z"/>
<path d="M102.2 158.8v2.6z"/>
<path d="M97.2 158.8h5z"/>
<path d="M97.2 156.3h5z"/>
<path d="M97.2 153.8h5z"/>
<path d="M61.6 156.3v2.5z"/>
<path d="M61.6 158.8v2.6z"/>
<path d="M66.7 151.2v7.6z"/>
<path d="M66.7 151.2h2.5z"/>
<path d="M61.6 158.8h5.1z"/>
<path d="M219.1 90.3v2.5z"/>
<path d="M219.1 92.8v2.6z"/>
<path d="M198.8 34.4h2.5z"/>
<path d="M206.4 62.3h2.5z"/>
<path d="M208.9 62.3h15.3z"/>
<path d="M224.2 62.3h10.1z"/>
<path d="M224.2 62.3v2.6z"/>
<path d="M208.9 62.3v17.8z"/>
<path d="M219.1 59.8h15.2z"/>
<path d="M206.4 59.8h12.7z"/>
<path d="M219.1 59.8v5.1z"/>
<path d="M229.2 97.9h5.1z"/>
<path d="M224.2 97.9h5z"/>
<path d="M229.2 92.8v5.1z"/>
<path d="M132.7 113.1h2.6z"/>
<path d="M132.7 110.6h2.6z"/>
<path d="M168.3 42v15.3z"/>
<path d="M165.7 57.3h2.6z"/>
<path d="M219.1 105.5v2.6z"/>
<path d="M208.9 90.3v17.8z"/>
<path d="M208.9 108.1h10.2z"/>
<path d="M163.2 77.6v2.5z"/>
<path d="M163.2 75v2.6z"/>
<path d="M155.6 77.6v5.1z"/>
<path d="M155.6 77.6h7.6z"/>
<path d="M155.6 75v2.6z"/>
<path d="M61.6 113.1h7.6z"/>
<path d="M61.6 113.1v25.4z"/>
<path d="M61.6 138.5v10.2z"/>
<path d="M61.6 138.5h7.6z"/>
<path d="M97.2 133.4h12.7z"/>
<path d="M114.9 133.4v2.6z"/>
<path d="M97.2 136h17.7z"/>
<path d="M193.7 62.3h2.5z"/>
<path d="M193.7 62.3v2.6z"/>
<path d="M183.5 59.8h12.7z"/>
<path d="M183.5 59.8v5.1z"/>
<path d="M165.7 59.8h15.3z"/>
<path d="M181 59.8v5.1z"/>
<path d="M191.1 62.3v2.6z"/>
<path d="M165.7 62.3h25.4z"/>
<path d="M175.9 64.9h2.5z"/>
<path d="M175.9 64.9v19z"/>
<path d="M175.9 83.9h1.3z"/>
<path d="M56.5 146.1h12.7z"/>
<path d="M186.1 64.9h2.5z"/>
<path d="M186.1 64.9v12.7z"/>
<path d="M186.1 77.6h1.2z"/>
<path d="M56.5 143.6h12.7z"/>
<path d="M168.3 34.4v2.6z"/>
<path d="M168.3 34.4h7.6z"/>
<path d="M175.9 34.4h2.5z"/>
<path d="M178.4 34.4h7.7z"/>
<path d="M186.1 34.4h2.5z"/>
<path d="M175.9 31.9v2.5z"/>
<path d="M61.6 110.6h7.6z"/>
<path d="M61.6 100.4v10.2z"/>
<path d="M114.9 100.4v15.3z"/>
<path d="M109.9 100.4h5z"/>
<path d="M109.9 100.4v15.3z"/>
<path d="M89.6 100.4h20.3z"/>
<path d="M61.6 100.4h28z"/>
<path d="M89.6 97.9v2.5z"/>
<path d="M97.2 113.1h33z"/>
<path d="M97.2 110.6h33z"/>
<path d="M97.2 115.7h27.9z"/>
<path d="M125.1 115.7v20.3z"/>
<path d="M125.1 136h7.6z"/>
<path d="M97.2 120.8h2.5z"/>
<path d="M99.7 120.8v22.8z"/>
<path d="M99.7 143.6h15.2z"/>
<path d="M142.9 136h5.1z"/>
<path d="M142.9 143.6h5.1z"/>
<path d="M125.1 143.6h7.6z"/>
<circle cx="170.8" cy="67.4" r=".51"/>
<circle cx="102.2" cy="153.8" r=".51"/>
<circle cx="102.2" cy="156.3" r=".51"/>
<circle cx="102.2" cy="158.8" r=".51"/>
<circle cx="61.6" cy="158.8" r=".51"/>
<circle cx="219.1" cy="92.8" r=".51"/>
<circle cx="224.2" cy="62.3" r=".51"/>
<circle cx="208.9" cy="62.3" r=".51"/>
<circle cx="219.1" cy="59.8" r=".51"/>
<circle cx="229.2" cy="97.9" r=".51"/>
<circle cx="219.1" cy="108.1" r=".51"/>
<circle cx="163.2" cy="77.6" r=".51"/>
<circle cx="155.6" cy="77.6" r=".51"/>
<circle cx="61.6" cy="138.5" r=".51"/>
<circle cx="186.1" cy="34.4" r=".51"/>
<circle cx="175.9" cy="34.4" r=".51"/>
<circle cx="178.4" cy="34.4" r=".51"/>
<circle cx="109.9" cy="100.4" r=".51"/>
<circle cx="89.6" cy="100.4" r=".51"/>
</g>
<g font-size="4.1" fill="#800000">
<text x="42" y="16">1</text>
<text x="84.1" y="16">2</text>
<text x="126.2" y="16">3</text>
<text x="168.3" y="16">4</text>
<text x="210.5" y="16">5</text>
<text x="252.6" y="16">6</text>
<text x="19" y="39.4">A</text>
<text x="275.5" y="39.4">A</text>
<text x="19" y="82.2">B</text>
<text x="275.5" y="82.2">B</text>
<text x="19" y="125.1">C</text>
<text x="275.5" y="125.1">C</text>
<text x="19" y="167.9">D</text>
<text x="275.5" y="167.9">D</text>
<text x="42" y="191.2">1</text>
<text x="84.1" y="191.2">2</text>
<text x="126.2" y="191.2">3</text>
<text x="168.3" y="191.2">4</text>
<text x="210.5" y="191.2">5</text>
<text x="252.6" y="191.2">6</text>
</g>
<g font-size="4" fill="#808080">
<text x="235.6" y="171.5">090559-I</text>
<text x="212.2" y="186.8">Elektor/CPV</text>
<text x="267.3" y="186.8">1.2</text>
</g>
<g font-size="4">
<text x="4.3" y="204.6">29/12/2009</text>
<text x="23" y="204.6">16:59:14 C:\Users\acer\Documents\eagle\090559-20\090559_Sceptre.sch (Sheet: 3/7)</text>
</g>
<g font-size="2.8" fill="#808080">
<text x="173.9" y="28.6">+5V</text>
<text x="192.4" y="32.6">10k</text>
<text x="192.4" y="30.4">R27</text>
<text x="149.9" y="40.4">MBRS130LT3</text>
<text x="162.3" y="38.1">D2</text>
<text x="172.3" y="41.6">C14</text>
<text x="189.9" y="40.5">R29</text>
<text x="171.3" y="44.2">100n</text>
<text x="189.9" y="42.8">100k</text>
<text x="175.9" y="49.6">GND</text>
<text x="183.5" y="49.6">GND</text>
<text x="200" y="58">33 R</text>
<text x="200" y="55.8">R26</text>
<text x="200" y="65.9">R25</text>
<text x="200" y="68.2">33 R</text>
<text x="210.4" y="69.6">C29</text>
<text x="228.2" y="69.6">C28</text>
<text x="168.3" y="72.5">GND</text>
<text x="179.2" y="73">JP4</text>
<text x="189.4" y="73">JP5</text>
<text x="210.8" y="72.1">18p</text>
<text x="216.5" y="77.6">GNDGND</text>
<text x="228.6" y="72.1">18p</text>
<text x="143.3" y="89.9">10n 500V</text>
<text x="146.9" y="87.4">C13</text>
<text x="167" y="88.5">1M</text>
<text x="167" y="86.2">R17</text>
<text x="202.6" y="88.5">1k5</text>
<text x="202.6" y="86.2">R16</text>
<text x="216.5" y="87.7">+3V3</text>
<text x="223.4" y="88.5">R21</text>
<text x="87.6" y="94.6">+5V</text>
<text x="153" y="95.4">GND</text>
<text x="160.7" y="95.4">GND</text>
<text x="224.5" y="91.3">1M</text>
<text x="130.2" y="101.7">JP3</text>
<text x="130.2" y="103.6">ISP_TX</text>
<text x="178.4" y="103">USB interface</text>
<text x="224.1" y="105.5">ZXM61P03F</text>
<text x="224.1" y="103">T1</text>
<text x="222.9" y="116.4">1k</text>
<text x="222.9" y="114.2">R23</text>
<text x="103.5" y="124">1k</text>
<text x="103.5" y="121.8">R19</text>
<text x="116.7" y="121.5">R18</text>
<text x="118.6" y="124.3">1k</text>
<text x="130.2" y="124.4">ISP_RX</text>
<text x="130.2" y="121.3">JP2</text>
<text x="221.6" y="125.8">Connect</text>
<text x="222.1" y="121.8">D4</text>
<text x="103.6" y="129.1">D5</text>
<text x="118" y="129.1">D6</text>
<text x="216.5" y="130.9">GND</text>
<text x="102.2" y="132.2">RX</text>
<text x="120" y="132.2">TX</text>
<text x="135.3" y="133.4">JP15</text>
<text x="135.3" y="141.1">JP16</text>
<text x="118.8" y="149.4">2k2</text>
<text x="118.8" y="147.2">R40</text>
<text x="55.5" y="155.9">C25</text>
<text x="54.5" y="158.5">100n</text>
<text x="59.1" y="166.5">GND</text>
<text x="71.8" y="165.2">IC5</text>
<text x="99.7" y="166.5">GND</text>
<text x="71.8" y="169">FT232RL</text>
<text x="87" y="174.1">Serial0/ISP interface</text>
<text x="193.7" y="176.6">USB interface</text>
<text x="193.7" y="179.2">Serial0/ISP interface</text>
</g>
<g font-size="2.4" fill="#808080">
<text x="154.6" y="58">1</text>
<text x="154.6" y="60.6">2</text>
<text x="154.6" y="63.1">3</text>
<text x="154.6" y="65.6">4</text>
<text x="154.6" y="68.2">5</text>
<text x="178.1" y="67.1" transform="rotate(-90 178.1 67.1)">3</text>
<text x="180.6" y="67.1" transform="rotate(-90 180.6 67.1)">2</text>
<text x="183.2" y="67.1" transform="rotate(-90 183.2 67.1)">1</text>
<text x="188.2" y="67.1" transform="rotate(-90 188.2 67.1)">3</text>
<text x="190.8" y="67.1" transform="rotate(-90 190.8 67.1)">2</text>
<text x="193.3" y="67.1" transform="rotate(-90 193.3 67.1)">1</text>
<text x="69" y="110.2">20</text>
<text x="70.2" y="112.8">4</text>
<text x="74.1" y="111.4">VCC</text>
<text x="74.1" y="113.9">VCCIO</text>
<text x="87.8" y="113.9">RXD</text>
<text x="88" y="111.4">TXD</text>
<text x="95" y="110.2">1</text>
<text x="95" y="112.8">5</text>
<text x="129.8" y="109.6" transform="rotate(-90 129.8 109.6)">1</text>
<text x="132.4" y="109.6" transform="rotate(-90 132.4 109.6)">2</text>
<text x="69" y="117.9">19</text>
<text x="74.1" y="119">RESET</text>
<text x="88" y="119">CTS</text>
<text x="88.1" y="116.4">RTS</text>
<text x="95" y="115.3">3</text>
<text x="95" y="117.9">11</text>
<text x="129.8" y="115.3" transform="rotate(-90 129.8 115.3)">1</text>
<text x="132.4" y="115.3" transform="rotate(-90 132.4 115.3)">2</text>
<text x="69" y="125.5">28</text>
<text x="69" y="122.9">27</text>
<text x="74.1" y="124">OSCI</text>
<text x="87.8" y="124">DSR</text>
<text x="87.9" y="121.5">DTR</text>
<text x="95" y="120.4">2</text>
<text x="95" y="122.9">9</text>
<text x="95" y="125.5">10</text>
<text x="74.1" y="126.6">OSCO</text>
<text x="87.7" y="126.6">DCD</text>
<text x="90.2" y="129.1">RI</text>
<text x="95" y="128">6</text>
<text x="85.2" y="134.2">CBUS0</text>
<text x="85.2" y="136.7">CBUS1</text>
<text x="95" y="133.1">23</text>
<text x="95" y="135.6">22</text>
<text x="133.7" y="135.6">1</text>
<text x="140.7" y="135.6">2</text>
<text x="69" y="138.2">17</text>
<text x="69" y="143.2">15</text>
<text x="74.1" y="139.3">3V3OUT</text>
<text x="85.2" y="139.3">CBUS2</text>
<text x="85.2" y="141.8">CBUS3</text>
<text x="95" y="138.2">13</text>
<text x="95" y="140.7">14</text>
<text x="95" y="143.2">12</text>
<text x="133.7" y="143.2">1</text>
<text x="140.7" y="143.2">2</text>
<text x="69" y="145.8">16</text>
<text x="74.1" y="144.4">USBDP</text>
<text x="74.1" y="146.9">USBDM</text>
<text x="85.2" y="144.4">CBUS4</text>
<text x="86.8" y="149.4">TEST</text>
<text x="95" y="148.3">26</text>
<text x="69" y="150.9">25</text>
<text x="74.1" y="152">GND</text>
<text x="87.5" y="154.5">GND</text>
<text x="95" y="153.4">7</text>
<text x="95" y="155.9">18</text>
<text x="87.5" y="157.1">GND</text>
<text x="87.5" y="159.6">GND</text>
<text x="95" y="158.5">21</text>
</g>
<g font-size="2" fill="#808080">
<text x="202.6" y="35.2">P0.23/7.2B</text>
<text x="235.6" y="63.1">D+/1.3C</text>
<text x="235.6" y="60.6">D-/1.3C</text>
<text x="188.6" y="78.3">DPOS/7.4A</text>
<text x="178.4" y="84.7">DNEG/7.4A</text>
<text x="235.6" y="98.7">P0.31/7.4B</text>
<text x="136.5" y="113.9">P0.0/7.4B</text>
<text x="136.5" y="111.4">P0.1/7.4C</text>
<text x="149.2" y="136.7">P0.14/7.2C</text>
<text x="46" y="146.6">DNEG/7.4A</text>
<text x="46.1" y="144.1">DPOS/7.4A</text>
<text x="149.2" y="144.4">RESET/7.2B</text>
</g>
</svg>
